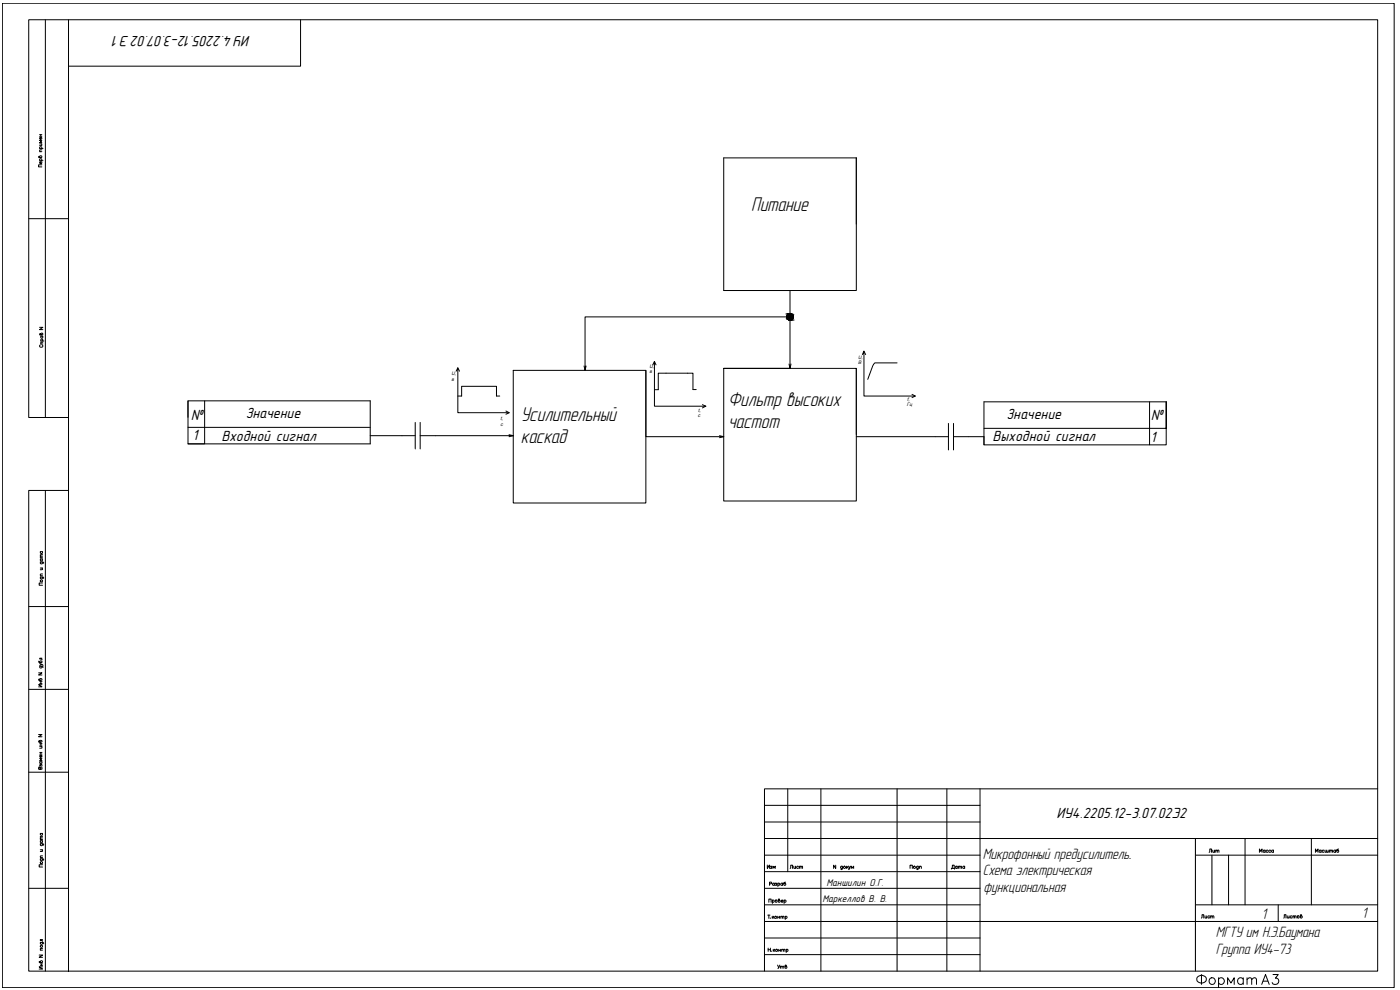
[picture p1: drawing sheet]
<svg xmlns="http://www.w3.org/2000/svg" width="420mm" height="297mm" viewBox="0 0 420 297" stroke-linecap="round" stroke-linejoin="round" font-family="sans-serif">
<!-- layer: 0 -->
<g fill="none" stroke="#000" stroke-width=".3">
<path d="M.7 1h417.7v295.3h-417.7zM13.6 5.9v119.4M217.2 47.4h39.8v39.8h-39.8zM257 47.4v19.9M237.1 95.1h-61.5v16l.3-1.3M237.1 87.2v23.3M136.9 111.4l.5-1v13.4h15.4M137.4 118.8h1.1v-2.9h10.5v2.9h1M137.4 110.4l.5 1M154 111.1h39.8v39.8h-39.8zM175.3 109.8l.3 1.3M193.8 111.1v19.9h23.4"/>
<path d="M195.9 109.5l.5-1v13.4h15.4M196.4 108.5l.5 1M208.9 116.9h-.9v-4.9h-10.4v4.9h-1.2M217.2 110.5h39.8v39.8h-39.8zM236.8 109.2l.3 1.3 .3-1.3M257 110.5v19.9M258.8 106.4l.5-1v13.4h15.4M259.3 105.4l.5 1M269.2 108.9h-6.6l-.7 .9-1.5 4M273.7 118.3l1 .5-1 .5M56.4 125.2v-4.9h54.7v12.9h-54.7v-5M56.4 120.3v7.9h54.7"/>
<path d="M61.4 120.3v12.9h-5M111.1 130.7h13.5M124.6 126.7v8M126.1 126.7v8M151.8 123.3l1 .5-1 .5M152.8 130.4l1.2 .3h-27.9M154 130.7l-1.2 .3M210.8 121.4l1 .5-1 .5M215.9 130.7l1.3 .3-1.3 .3M257 131h27.6M284.6 127v8M286.2 131h9.1v2.5"/>
<path d="M286.2 127v8M295.3 128.5h54.7v-7.9v12.9h-5M345 120.6v12.9h-49.7v-12.9h54.7M13.6 147.2v144.2M236.4 236.7v24.8M229.4 241.6h64.7M229.4 246.6h64.7M229.4 251.6h64.7M363.7 256.6v14.9M368.7 256.6v14.9M229.4 266.5h64.7M229.4 271.5h64.7"/>
<path d="M229.4 276.5h64.7M229.4 281.4h64.7M229.4 286.4h64.7"/>
<circle cx="237.1" cy="95.1" r=".99"/>
</g>
<g fill="none" stroke="#000" stroke-width=".3">
<path d="M11.9 47.1a.33 .33 0 0 1 .2-.4 .33 .33 0 0 1 .4 .2 .33 .33 0 0 1-.1 .4h-.7l-.1-.4 .5 .4M11.9 48.2h1M11.9 45.5h.7M11.9 44.6h1M11.9 43.2h.7M11.9 40.4h.7M11.9 40.9h.7M12.1 48.2a.33 .33 0 0 1-.1-.5 .33 .33 0 0 1 .5 0 .33 .33 0 0 1-.1 .5M12.1 44.6a.31 .31 0 0 1-.1-.5 .31 .31 0 0 1 .5 0 .31 .31 0 0 1-.1 .5M12.2 40.4v.5M12.4 43.2l.1 .4-.6 .1M12.4 48.5a.33 .33 0 0 1 .1 .5 .33 .33 0 0 1-.5 0 .33 .33 0 0 1 .1-.5l.1 .6"/>
<path d="M12.4 41.2a.31 .31 0 0 1 .1 .5 .31 .31 0 0 1-.5 0 .31 .31 0 0 1 .1-.5l.1 .6M12.6 49.4h-1v.7h1M12.6 45h-.7l.2 .5M12.6 42.1h-.7l.5 .4-.5 .3h.7M11.9 98.2h1l-1 .7h1M12.1 103.5h-.1a.41 .41 0 0 0 .1 .6 .41 .41 0 0 0 .5 0 .41 .41 0 0 0 0-.6M12.2 100.3a.32 .32 0 0 1 .2-.4 .32 .32 0 0 1 .4 .2 .32 .32 0 0 1-.1 .4h-.7l-.1-.3 .4 .3M12.2 103.2h.7M12.2 102.3h1M12.2 100.9h.7M12.3 102.3a.33 .33 0 0 1 0-.5 .33 .33 0 0 1 .5 0 .33 .33 0 0 1-.1 .5M12.3 100.9a.33 .33 0 0 0 0 .5 .33 .33 0 0 0 .5 0 .33 .33 0 0 0-.1-.5"/>
<path d="M12.9 102.7h-.6l.1 .5M12.1 173.1l.9 .1 .1 .4M12.1 168.6h.8l.2 .4M12.1 172.8h.7M12.1 170.4h.7M12.1 167.7h.7M12.1 167.3h.7M12.1 165.5h.7M12.3 173.1a.31 .31 0 0 0-.1 .5 .31 .31 0 0 0 .5 0 .31 .31 0 0 0-.1-.5M12.3 168.6l-.1 .1a.33 .33 0 0 0 .1 .5 .33 .33 0 0 0 .4-.1 .33 .33 0 0 0-.1-.5M12.3 167.7l-.2 .1a.34 .34 0 0 0 .1 .5 .34 .34 0 0 0 .5-.1 .34 .34 0 0 0-.1-.5M12.3 165.5a.31 .31 0 0 0-.1 .5 .31 .31 0 0 0 .5 0 .31 .31 0 0 0-.1-.5"/>
<path d="M12.6 170.4l.1 .5h-.6M12.8 174.9h-1v.7h1M12.8 172.2l-.7 .1 .2 .5M12.8 166.9h-.7l.2 .4M12.8 166.4l-.7 .1 .2 .4M11.6 198.4l.2 .4h.6a.32 .32 0 0 0 .2-.4 .32 .32 0 0 0-.5-.1v.5M11.9 199.9h.9l.1 .4M11.9 199.1l.7 .2-.7 .3M12.1 199.9a.31 .31 0 0 0-.1 .4 .31 .31 0 0 0 .5 0 .31 .31 0 0 0-.1-.4M12.6 199.3l.3 .4M12.6 197.5h-.7v.2l.7 .1v.2M11.6 201.9h1l-1 .6h1"/>
<path d="M11.9 204a.32 .32 0 0 1 .4-.4 .32 .32 0 0 1 .2 .5h-.8l-.1-.2 .2-.1 .3 .3M11.9 204.5h.7M11.9 205.1h.7M12.3 204.5v.6M12.6 205.4h-1l1 .7h-1M11.6 220.4h1l-1 .7h1M11.9 222.5a.32 .32 0 0 1 .4-.4 .32 .32 0 0 1 .2 .5l-.8 .1-.1-.3 .2-.1 .3 .4M11.9 228.6h.7M11.9 225.8h.7M11.9 226.3h.7M11.9 223.9h.7M11.9 223.1h.7"/>
<path d="M11.9 223.6h.7M12.1 230.3l-.2-.2-.3 .1v.6h1l-.2-.7-.3 .1v.6M12.1 228.6a.31 .31 0 0 0-.1 .4 .31 .31 0 0 0 .5 0 .31 .31 0 0 0-.1-.4M12.2 229.5l.4-.1v.5M12.2 229.7l-.2-.3v.5M12.3 223.1v.5M12.3 225.8v.5M12.4 223.9l.2 .6h-.7M12.4 226.6a.29 .29 0 0 1 .2 .5 .29 .29 0 0 1-.5 0 .29 .29 0 0 1 .1-.5v.6M12.6 227.5h-.7l.5 .3-.5 .4h.7M12.1 257.7h.9l.1 .4M12.1 253.2h.8l.2 .4"/>
<path d="M12.1 257.3h.7M12.1 255h.7M12.1 252.3h.7M12.1 251.9h.7M12.1 250.1h.7M12.3 257.7a.31 .31 0 0 0-.1 .4 .31 .31 0 0 0 .5 0 .31 .31 0 0 0-.1-.4M12.3 253.2a.33 .33 0 0 0-.1 .4 .33 .33 0 0 0 .5 0 .33 .33 0 0 0-.1-.4M12.3 252.3a.33 .33 0 0 0-.1 .4 .33 .33 0 0 0 .5 0 .33 .33 0 0 0-.1-.4M12.3 250.1a.31 .31 0 0 0-.1 .4 .31 .31 0 0 0 .5 0 .31 .31 0 0 0-.1-.4M12.6 255l.1 .4-.6 .1M12.8 259.5h-1v.6h1M12.8 256.8h-.7l.2 .5"/>
<path d="M12.8 251.4l-.7 .1 .2 .4M12.8 251h-.7l.2 .4M238.2 259.9l.1 .6 .4-.1M238.7 259.9v.7M239.9 259.9v.7M250.8 259.6v1l-.6-1v1M252.8 259.9v.9l-.4 .1M254.1 259.9v.7M254.6 259.9l-.5 .5M254.7 259.9l.3 .7 .3-.7M275.6 259.9l-.1 .9-.3 .1M276 259.9v.7"/>
<path d="M287.3 259.9v.7M287.6 259.9v.7M289.5 259.9v.7M378 255.7v-1l.4 .7 .3-.7v1M379.7 255.2a.33 .33 0 0 0-.5 0 .33 .33 0 0 0 0 .5 .33 .33 0 0 0 .5-.1M379.7 255.1v.6M380.6 255.2a.33 .33 0 0 0-.5 0 .33 .33 0 0 0 0 .5 .33 .33 0 0 0 .5-.1M381.4 255.2a.33 .33 0 0 0-.5 0 .33 .33 0 0 0 0 .5 .33 .33 0 0 0 .5-.1M382.2 255.2l-.1-.1a.34 .34 0 0 0-.5 .1 .34 .34 0 0 0 .1 .5 .34 .34 0 0 0 .5-.1M382.2 255.1v.6M394.8 255.7v-1l.4 .7 .3-.7v1M396.5 255.2a.33 .33 0 0 0-.5 0 .33 .33 0 0 0 0 .5 .33 .33 0 0 0 .5-.1"/>
<path d="M396.5 255.1v.6M397.4 255.2l-.1-.1a.34 .34 0 0 0-.5 .1 .34 .34 0 0 0 .1 .5 .34 .34 0 0 0 .5-.1M397.7 255.1v.6l.4-.2M398.1 255.1l.1 .6 .4-.2M398.6 255.1v.6M399 255.3l.4-.2v.6M399 255.1v.6M399.4 255.3l.5-.2v.6M400.8 255.2a.31 .31 0 0 0-.5 0 .31 .31 0 0 0 0 .4 .31 .31 0 0 0 .5 0M400.8 255.1v.6M401.7 254.7l-.5 .3v.5a.32 .32 0 0 0 .5 .1 .32 .32 0 0 0 0-.5 .32 .32 0 0 0-.5 .1M230.4 274.6h.7"/>
<path d="M230.7 270.7v-1h.7v1M230.7 274.6v.9M231 265.2l.5-.1v-.3l-.5-.1v.9M231.2 275.5h.1M231.8 274.9v.6M231.8 270.2a.31 .31 0 0 1 .5 0 .31 .31 0 0 1 0 .4 .31 .31 0 0 1-.5 0M231.8 270v1.1M232 275.2l.3 .3M232.2 274.9l-.4 .5M232.4 265.1a.31 .31 0 0 0-.5 0 .31 .31 0 0 0 0 .5 .31 .31 0 0 0 .5-.1M232.4 265v.6M232.6 265h.5l-.3 .3"/>
<path d="M233 265.3l.1 .3h-.5M233.4 275.2h.6M233.4 274.9v.6M233.5 265.1a.31 .31 0 0 1 .4 0 .31 .31 0 0 1 0 .5 .31 .31 0 0 1-.4-.1M233.5 265v1M233.8 270a.33 .33 0 0 1 .4 .2 .33 .33 0 0 1-.2 .5 .33 .33 0 0 1-.4-.1v-.8l.3-.1-.3 .5M234 274.9v.6M234.3 275.1l.5-.1v.5M234.3 274.9v.6M234.4 270.3h.6l-.1-.1a.32 .32 0 0 0-.4 0 .32 .32 0 0 0 .1 .5 .32 .32 0 0 0 .4-.1M234.8 275.1l.4-.1 .1 .5M234.9 265.1a.31 .31 0 0 0-.5 0 .31 .31 0 0 0 0 .5 .31 .31 0 0 0 .5-.1"/>
<path d="M234.9 265v.6M235.3 270.2a.33 .33 0 0 1 .5 0 .33 .33 0 0 1 0 .5 .33 .33 0 0 1-.5-.1M235.3 270v1.1M235.7 275a.31 .31 0 0 1 .4 0 .31 .31 0 0 1 0 .5 .31 .31 0 0 1-.4-.1M235.7 274.9v1M235.7 264.7l-.5 .2v.6a.32 .32 0 0 0 .5 0 .32 .32 0 0 0 0-.4 .32 .32 0 0 0-.5 0M237.1 260.6l.2-1h.6v1M239.6 260.1a.31 .31 0 0 0-.4-.1 .31 .31 0 0 0 0 .5 .31 .31 0 0 0 .4-.1M239.9 260.1l.4-.2 .1 .7M240.4 260.1l.3-.2 .2 .7M252.8 260.1a.31 .31 0 0 0-.5-.1 .31 .31 0 0 0 0 .5 .31 .31 0 0 0 .5-.1M254.3 260.2l.3 .4"/>
<path d="M255 260.6l-.3 .3M255.5 260.6v-.7l.3 .5 .4-.5v.7M273.1 260.6v-1h.7v1M275.6 260.1a.31 .31 0 0 0-.5-.1 .31 .31 0 0 0 0 .5 .31 .31 0 0 0 .5-.1M276 260.1l.3-.2 .2 .7M285.5 260.8v-.2h1v.2M285.6 260.6l.2-1h.6v1M287.3 260.1a.31 .31 0 0 0-.5-.1 .31 .31 0 0 0 0 .5 .31 .31 0 0 0 .5-.1M287.6 260.1l.4-.2 .1 .7M288.1 260.1l.3-.2 .2 .7M289.5 260.1a.33 .33 0 0 0-.5-.1 .33 .33 0 0 0 0 .5 .33 .33 0 0 0 .5-.1M360.5 275.5l.3-.2v-.9h.5v1.1"/>
<path d="M361.6 274.8l.1 .6 .4-.1M362.1 274.8v.7M363 274.9a.31 .31 0 0 0-.4 0 .31 .31 0 0 0 0 .4 .31 .31 0 0 0 .4 0M363.3 275l.5-.2v.7M363.3 274.8v.7M363.8 275l.4-.2 .1 .7M385.3 275.5l.1-1.1h.5v1.1M386.3 274.8l.1 .6 .5-.1M386.9 274.8v.7M387.8 274.9a.34 .34 0 0 0-.5 0 .34 .34 0 0 0-.1 .4 .34 .34 0 0 0 .5 .1l.1-.1M388.1 275l.4-.2v.7M388.1 274.8v.7"/>
<path d="M388.5 275l.4-.2 .1 .7M390.5 274.8a.34 .34 0 0 1 .3 .4 .34 .34 0 0 1-.5 .2v-.9l.3-.1v.3l-.3 .2M11.8 286.6h1l-1 .6h1M12.1 288.6a.33 .33 0 0 1 .4-.4 .33 .33 0 0 1 .2 .6h-.8l-.1-.3h.2l.3 .3M12.1 282.7h.8l.2 .5M12.1 289.2h.7M12.1 289.7h.7M12.1 285.1h.7M12.3 282.7l-.1 .1a.33 .33 0 0 0 .1 .5 .33 .33 0 0 0 .4-.1 .33 .33 0 0 0-.1-.5M12.4 289.2v.5M12.8 290.1h-1l1 .6h-1M12.8 284.6h-.7l.2 .5"/>
<path d="M12.8 281.9h-.7v.3h.6l.1 .2M230.5 284.5v1M230.5 284.9h.7M231.2 284.5v1M231.4 285.4h.1M232.1 284.8v.7M232.2 285.1l.4 .4M232.5 284.8l-.4 .5M233.7 285.2h.5M233.7 284.8v.7M234.2 284.8v.7M234.6 285l.5-.1v.6"/>
<path d="M234.6 284.8v.7M235.1 285l.4-.1 .1 .6M236 284.9a.31 .31 0 0 1 .4 0 .31 .31 0 0 1 0 .5 .31 .31 0 0 1-.4-.1M236 284.8v1"/>
<circle cx="12.4" cy="174.3" r=".33"/>
<circle cx="12.4" cy="258.9" r=".33"/>
<circle cx="232.8" cy="275.2" r=".33"/>
<circle cx="232.9" cy="270.4" r=".33"/>
<circle cx="253.4" cy="260.2" r=".34"/>
<circle cx="274.4" cy="260.2" r=".33"/>
<circle cx="389.6" cy="275.1" r=".33"/>
<circle cx="12.4" cy="284" r=".33"/>
<circle cx="233.1" cy="285.1" r=".32"/>
</g>
<g fill="none" stroke="#000" stroke-width=".3">
<path d="M20.6 5.9h392.9v285.5h-392.9zM20.6 5.9h-12v119.4h12M90.2 5.9v14h-69.6M8.6 65.6h12M217.2 87.2h19.9M217.2 110.5h19.9M20.6 147.2h-12v144.2h12M8.6 182h12M8.6 206.8h12M8.6 231.7h12M246.4 236.7v54.7M269.2 236.7v54.7"/>
<path d="M284.2 236.7v54.7M294.1 236.7v54.7M413.5 236.7h-184.1v54.7M229.4 256.6h64.7M294.1 251.6h119.4M358.8 251.6v39.8M358.8 256.6h54.7M373.7 251.6v19.9M393.6 251.6v19.9M8.6 266.5h12M229.4 261.5h64.7M294.1 276.5h119.4"/>
<path d="M358.8 271.5h54.7M383.6 271.5v5"/>
</g>
<!-- layer: 0 -->
<g fill="#000" stroke="#000" stroke-width=".3">
<path d="M236.9 96.1h.2zM237.1 96h.3z"/>
<path d="M236.9 94.1h.2zM236.8 94.1h.3z"/>
<path d="M236.8 94.1l.3 .1zM236.6 94.2h.5z"/>
<path d="M236.6 94.2l.5 .1zM236.5 94.3h.6z"/>
<path d="M236.5 94.3l.6 .1zM236.5 94.3l.6 .1h-.8z"/>
<path d="M236.3 94.4l.8 .2zM236.3 94.4l.8 .2h-.9z"/>
<path d="M236.2 94.6l.9 .1v-.1zM236.2 94.6l.9 .1h-.9z"/>
<path d="M236.2 94.7l.9 .2v-.2zM236.2 94.7l.9 .2h-1z"/>
<path d="M236.1 94.9l1 .2v-.2zM236.1 94.9l1 .2h-1z"/>
<path d="M236.1 95.1l1 .2v-.2zM236.1 95.1l1 .2h-1z"/>
<path d="M236.1 95.3l1 .1v-.1zM236.1 95.3l1 .1h-.9z"/>
<path d="M236.2 95.4l.9 .2v-.2zM236.2 95.4l.9 .2h-.9z"/>
<path d="M236.2 95.6l.9 .1zM236.2 95.6l.9 .1z"/>
<path d="M236.3 95.7l.8 .1zM236.3 95.7l.8 .1z"/>
<path d="M236.5 95.8l.6 .1zM236.5 95.8l.6 .1z"/>
<path d="M236.6 95.9l.5 .1zM236.6 95.9l.5 .1z"/>
<path d="M236.8 96l.3 .1zM236.8 96l.3 .1z"/>
<path d="M237.1 94.1h.2zM236.9 94.1h.2z"/>
<path d="M237.1 94.1h.3zM237.1 94.1h.3z"/>
<path d="M237.1 96.1h.2zM237.1 96l.2 .1z"/>
<path d="M237.1 94.1l.5 .1zM237.1 94.1l.5 .1z"/>
<path d="M237.1 94.2l.6 .1zM237.1 94.2l.6 .1z"/>
<path d="M237.1 95.9h.5zM237.1 95.9l.3 .1z"/>
<path d="M237.1 94.3l.8 .1zM237.1 94.3l.8 .1z"/>
<path d="M237.1 95.8h.6zM237.1 95.8l.5 .1z"/>
<path d="M237.1 94.4l.8 .2zM237.1 94.4l.8 .2z"/>
<path d="M237.1 95.7h.8zM237.1 95.7l.6 .1z"/>
<path d="M237.1 94.6l.9 .1-.1-.1zM237.1 94.6l.9 .1h-.9z"/>
<path d="M237.1 95.6h.8zM237.1 95.6l.8 .1z"/>
<path d="M237.1 94.7l1 .2-.1-.2zM237.1 94.7l1 .2h-1z"/>
<path d="M237.1 95.4l.8 .2 .1-.2zM237.1 95.4l.8 .2h-.8z"/>
<path d="M237.1 94.9l1 .2v-.2zM237.1 94.9l1 .2h-1z"/>
<path d="M237.1 95.3l.9 .1 .1-.1zM237.1 95.3l.9 .1h-.9z"/>
<path d="M237.1 95.1l1 .2v-.2zM237.1 95.1l1 .2h-1z"/>
</g>
<text font-size="7.5" x="358.1" y="297.4">Формат</text>
<text font-size="6.6" x="377.5" y="296.7">A3</text>
<g font-size="6.2">
<text x="225.5" y="63.4">Питание</text>
<text x="218.5" y="121.8">Фильтр высоких</text>
<text x="156.3" y="126.2">Усилительный</text>
<text x="218.5" y="128.4">частот</text>
<text x="156.3" y="132.8">каскад</text>
</g>
<g font-size="4.7">
<text x="378.6" y="275.7">1</text>
<text x="408.7" y="275.4">1</text>
</g>
<g font-size="4.6">
<text x="75.2" y="10.8" transform="rotate(-180 75.2 10.8)">ИУ4.2205.12-3.07.02 Э 1</text>
<text x="57.3" y="126">№</text>
<text x="73.7" y="125.4">Значение</text>
<text x="302" y="125.7">Значение</text>
<text x="345.3" y="126">№</text>
<text x="57.7" y="132.2">1</text>
<text x="66.4" y="132.2">Входной сигнал</text>
<text x="297.9" y="132.3">Выходной сигнал</text>
<text x="345.3" y="132.6">1</text>
<text x="317" y="245.5">ИУ4.2205.12-3.07.02Э2</text>
<text x="294.9" y="257.7">Микрофонный предусилитель.</text>
<text x="294.9" y="262.7">Схема электрическая</text>
<text x="295.1" y="267.7">функциональная</text>
<text x="364.9" y="281.2">МГТУ им Н.Э.Баумана</text>
<text x="364.9" y="286.2">Группа ИУ4-73</text>
</g>
<g font-size="4">
<text x="229" y="261.8">Изм</text>
<text x="232.1" y="291.7">Утв</text>
</g>
<text font-size="3.5" x="361.6" y="256.8">Лит</text>
<g font-size="3.1">
<text x="248" y="265.8">Маншилин О.Г.</text>
<text x="246.8" y="270.8">Маркеллов В. В.</text>
</g>
<g font-size="1.5">
<text x="257.5" y="107.7">U,</text>
<text x="135.5" y="112.6">U,</text>
<text x="194.9" y="110.4">U,</text>
<text x="194.9" y="112">в</text>
<text x="257.5" y="109.3">В</text>
<text x="135.5" y="114.3">в</text>
<text x="209.5" y="125.3">c</text>
<text x="209.5" y="123.6">t,</text>
<text x="272.2" y="122">Гц</text>
<text x="272.3" y="120.3">f,</text>
<text x="150.2" y="127.8">c</text>
<text x="150.2" y="126.1">t,</text>
</g>
</svg>
